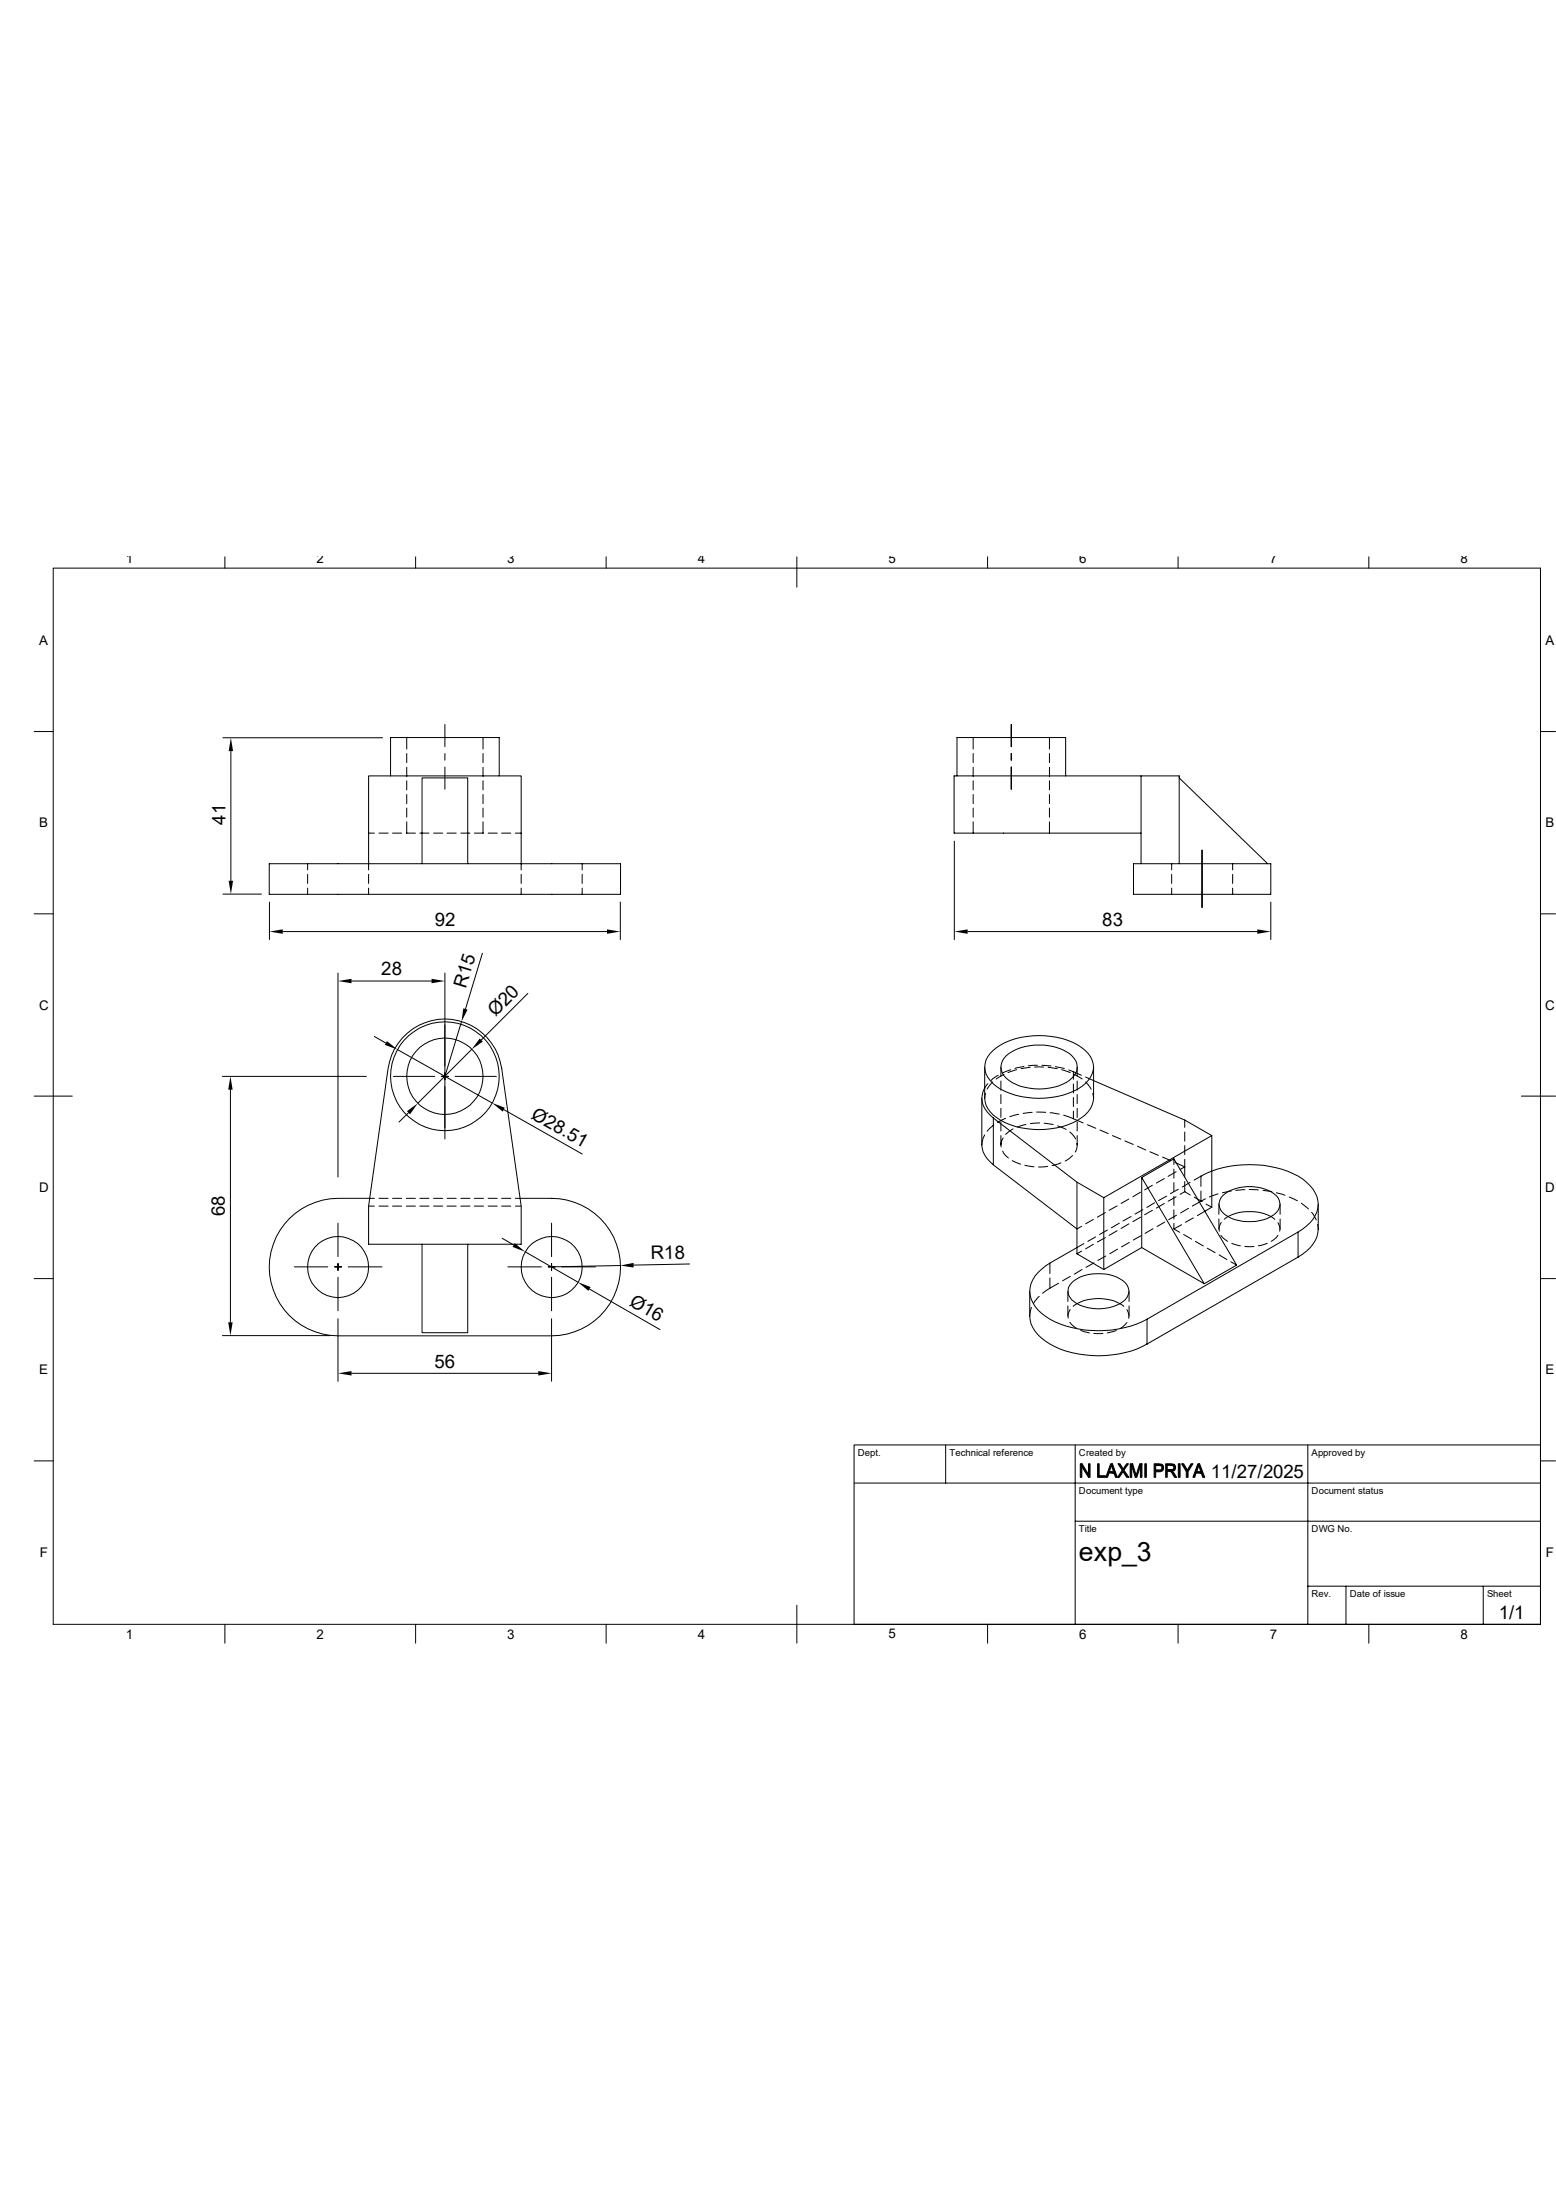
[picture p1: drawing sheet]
<svg xmlns="http://www.w3.org/2000/svg" width="297mm" height="420mm" viewBox="0 0 297 420" stroke-linecap="round" stroke-linejoin="round" font-family="sans-serif">
<g fill="none" stroke="#000" stroke-width=".19">
<path d="M10.2 108.5h283.8v201.6h-283.8zM42.9 106.3v2.2M79.3 106.3v2.2M115.7 106.3v2.2M152.1 106.3v5.8M188.5 106.3v2.2M224.9 106.3v2.2M261.3 106.3v2.2M6.5 139.7h3.7M84.9 138.3v4.2M193 138.3v4.2M294 139.7h2.9"/>
<path d="M42.5 140.8h30.5M44.1 143.4v24.7M70.4 159h1.1M72.3 159h1.8M74.5 148.1v-7.3h20.8v7.3M74.9 159h1.8M77.6 159h1.7M77.6 140.8v2.2M77.6 143.8v1.8M77.6 146.5v1.7M77.6 149.1v1.7M77.6 151.7v1.7"/>
<path d="M77.6 154.3v1.7M77.6 156.9v2.1M80.1 159h1.8M82.8 159h1.7M84.9 143.8v1.3M84.9 146.4v4.3M85.3 159h1.8M88 159h1.7M90.6 159h1.7M92.2 140.8v2.2M92.2 143.8v1.8M92.2 146.5v1.7"/>
<path d="M92.2 149.1v1.7M92.2 151.7v1.7M92.2 154.3v1.7M92.2 156.9v2.1M93.2 159h1.7M95.8 159h1.7M98.4 159h1.1M182.7 148.1v-7.3h20.7v7.3M185.8 140.8v2.2M185.8 143.8v1.8M185.8 146.5v1.7M185.8 149.1v1.7"/>
<path d="M185.8 151.7v1.7M185.8 154.3v1.7M185.8 156.9v2.1M193 143.8v1.3M193 146.4v4.3M200.3 140.8v2.2M200.3 143.8v1.8M200.3 146.5v1.7M200.3 149.1v1.7M200.3 151.7v1.7M200.3 154.3v1.7M200.3 156.9v2.1"/>
<path d="M217.8 148.1v10.9h-35.7v-10.9h43v16.8M217.8 159v5.9M225.1 148.5l16.9 16.4M6.5 174.5h3.7M42.5 170.7h7.4M51.4 164.9h67v5.8h-67zM51.4 172.2v7.2M54 177.8h61.9M58.7 164.9v1.2M58.7 166.9v1.8M58.7 169.5v1.2M70.4 166.1v-18h29.1v18"/>
<path d="M70.4 166.9v1.8M70.4 169.5v1.2M80.6 164.9v-16.4h8.7v16.4M99.5 166.9v1.8M99.5 169.5v1.2M111.1 164.9v1.2M111.1 166.9v1.8M111.1 169.5v1.2M118.4 172.2v7.2M182.2 160.6v18.8M184.7 177.8h55.3M216.4 164.9h26.2v5.8h-26.2z"/>
<path d="M223.6 164.9v1.2M223.6 166.9v1.8M223.6 169.5v1.2M229.4 162.3v10.9M235.3 164.9v1.2M235.3 166.9v1.8M235.3 169.5v1.2M242.6 172.2v7.2M294 174.5h2.9M64.5 185.8v38.9M67.1 187.3h15.3M71.5 197.9l2.2 1.2"/>
<path d="M76.8 198.1a11 11 0 0 1 11.3-3.1 11 11 0 0 1 7.7 8.9l3.7 26.4v7.2h-29.1v-7.2l3.7-26.4a11 11 0 0 1 2.7-5.8zM84.9 185.8v31.6M88.1 195l-3.2 10.5M92.1 182l-3.2 10.6M100.8 189.7l-8.9 8.8M6.5 209.3h7.3M42.5 205.5h27.4M44 208v44.4M75.1 205.5h7.9M75.9 200.4l18 10.2M78 212.4l-1.8 1.8M84.2 205.5h1.4"/>
<path d="M86.9 205.5h7.8M90 200.3l-10.2 10.3M96.2 211.8l14.9 8.5M187.4 209.6v9M187.4 218.6a5.2 5.2 0 0 0 2.2 3.8M188 203.7v5.9M188 216.7l-.3 .6-.3 1.3M188 209.6a5.1 5.1 0 0 0 3 4.3 15.8 15.8 0 0 0 15.5-.5 4.7 4.7 0 0 0 2.2-3.8M188.1 208.7l-.1 .9M188.6 206.9a4 4 0 0 0 .4 6l.6 .5M189 201.1a12.6 12.6 0 0 1 9.3-3.4 12.6 12.6 0 0 1 9.4 3.4 3.9 3.9 0 0 1-.6 5.8 14.2 14.2 0 0 1-11.1 2.6 11.1 11.1 0 0 1-7-3.2 3.7 3.7 0 0 1 0-5.2zM189.5 206.5l-1.1 1.4"/>
<path d="M189.6 213.4l16 12.3 5.1 2.9M189.6 213.4v9M189.7 214.8l-1.3 1.1M190.5 205.3l-1.4 1M191.1 203.7v1.8M191.1 206.4v1.7M191.1 209v1.7M191.1 211.6v1.7M191.1 214.2v1.7M191.1 216.8v1.8M191.4 219.8l.6 .9 .5 .4M191.5 217.3a2.52 2.52 0 0 0-.4 1.6"/>
<path d="M191.6 205.1l-1.4 .9M191.9 213.5l-1.5 .8M192 201.6a10.7 10.7 0 0 1 12.1-.5 2.95 2.95 0 0 1 0 5.1 10.9 10.9 0 0 1-11.5 0 2.89 2.89 0 0 1-.6-4.6zM192.9 204.2l-1.6 .7M193.4 215.5l-1.4 1.1M194.1 204.2l-1.7 .6M194.4 212.7l-1.7 .5M195.5 203.6l-1.8 .4M195.8 214.7l-1.6 .5M196.6 203.8l-1.7 .2M197 212.3l-1.7 .3M197.5 203.7h1.7"/>
<path d="M197.9 212.3h1.7M198 203.4l-1.7 .1M198.5 214.4l-1.8 .1M198.9 203.4l1.7 .1M199.3 214.4l1.7 .3M200.1 203.8l1.7 .2M200.4 212.4l1.8 .3M201.5 203.6l1.7 .4M201.9 214.9l1.6 .7M202.6 204.2l1.7 .6M203 212.9l1.9 .7M204 204.3l.9 .3"/>
<path d="M204.2 216.1l1.1 1.3M204.9 213.6l1.9 .8M204.9 204.6v1.4M204.9 206.9v1.8M204.9 209.5v1.7M204.9 212.1v1.5M204.9 204.6l1.5 .7M205.1 205.1l1.4 .9M205.6 218.3a2.17 2.17 0 0 1-.4 1.6M205.6 203.7v1.8M205.6 206.4v1.7M205.6 209v1.7"/>
<path d="M205.6 211.6v1.7M205.6 214.2v1.7M205.6 216.8v1.8M207.2 206.5l1.1 1.4M207.2 205.6l18.9 8.2M207.6 214.7l1.6 .7M208.6 208.7l.1 .9M208.7 203.7v5.9M210 215.7l1.5 .7M212.3 216.8l1.7 .7M214.7 217.8l1.6 .7M217.1 218.8l1.6 .7"/>
<path d="M219.5 219.9l1.6 .7M226.1 213.8v1.4M226.1 216.1v1.7M226.1 218.7v1.7M226.1 213.8l5.2 3M290.4 209.3h6.5M64.5 233.5v6.4M70.4 230.3h1.1M71.5 228.8a42.8 42.8 0 0 0-9.9 .3 13.1 13.1 0 0 0-10.1 14.3 13.1 13.1 0 0 0 13 11.6h40.8a13.1 13.1 0 0 0 13.1-13.1 13.1 13.1 0 0 0-13.1-13.1h-6.9M72.3 228.8h1.8M72.3 230.3h1.8M74.9 228.8h1.8"/>
<path d="M74.9 230.3h1.8M77.6 228.8h1.7M77.6 230.3h1.7M80.1 228.8h1.8M80.1 230.3h1.8M80.6 237.5v16.9h8.7v-16.9M82.8 228.8h1.7M82.8 230.3h1.7M85.3 228.8h1.8M85.3 230.3h1.8M88 228.8h1.7M88 230.3h1.7"/>
<path d="M90.6 228.8h1.7M90.6 230.3h1.7M93.2 228.8h1.7M93.2 230.3h1.7M95.8 228.8h1.7M95.8 230.3h1.7M95.8 236.4l2.2 1.3M98.4 230.3h1.1M100.2 239l10.1 5.8M105.3 233.5v6.4M189.6 222.4l16 12.2v-8.9M193.2 221.6l1.6 .7"/>
<path d="M195.6 222.5l1.8 .3M200 222.7l-1.8 .1M202.5 222l-1.7 .5M204.7 220.6l-1.4 1.1M205.6 239.4l5.1 3M206.5 238.8l-.9 .6M206.5 234.1l-.9 .5v4.8M206.9 237.4l-6.5 3.7a7.5 7.5 0 0 0-3.8 4.6 5.8 5.8 0 0 0 3 5.6 20.1 20.1 0 0 0 17.4 1.5l1.9-1M208.7 237.5l-1.5 .9M208.7 232.8l-1.5 .8M209.1 236.1l-1.5 .9M211 236.3l-1.5 .8"/>
<path d="M211 231.5l-1.5 .9M211.1 239.8l-1.6 .8M211.4 234.8l-1.5 .9M213.2 234.9l-1.5 .9M213.2 230.2l-1.5 .9M213.3 238.5l-1.5 .9M213.7 233.5l-1.6 .9M215.5 233.6l-1.5 .9M215.5 228.9l-1.5 .8M215.6 237.2l-1.5 .8M215.9 232.2l-1.5 .9M217.7 232.4l-1.5 .8"/>
<path d="M217.7 227.6l-1.5 .9M217.8 235.9l-1.5 .8M218.1 230.9l-1.4 .9M220 231.1l-1.5 .8M220 226.3l-1.5 .9M220.1 234.6l-1.5 .9M220.4 229.6l-1.5 .9M221.9 220.9l1.6 .7M222.2 229.7l-1.5 .9M222.2 225l-1.5 .8M222.3 233.3l-1.4 .8M222.7 228.3l-1.6 .9"/>
<path d="M224.1 221.2l-6.2 3.6 12 20.3-12-6.9v-13.4M224.1 221.2l12 20.3-6.2 3.6M224.1 233.6v1l1.1 .6M224.1 221.2v1.1M224.1 223.2v1.7M224.1 225.8v1.7M224.1 228.4v1.7M224.1 231v1.7M224.3 221.9l1.8 .9-.8 .5M224.5 228.5l-1.5 .8M224.5 223.7l-1.5 .9M224.6 232l-1.5 .8"/>
<path d="M224.9 227l-1.5 .9M225.6 233.8l-1.5 .8M225.9 235.7l1.6 .9M226.1 227.5l-.8 .5M226.1 225.6v1.9M226.1 227.5l1.1 .6M226.1 221.3v3.4M226.9 230.7l-1.6 .9M227.2 225.7l-1.5 .9M227.8 232.5l-1.5 .8M228 228.6l1.5 .8M228.2 237l1.5 .9"/>
<path d="M229.2 229.3l-1.6 1M229.2 224.5a20.7 20.7 0 0 1 18.6 0 6.7 6.7 0 0 1 3.8 5.4 6 6 0 0 1-3 4.8l-.8 .5M229.2 224.5l-1.3 .8M229.2 224.5v2M229.2 227.4v1.9M230.1 228.9l-.9 .4M230.2 229.9l1.1 .6M230.5 238.3l1.4 .8M231.3 230.5v-13.7l-20.6 11.8v13.8l7.2-4.2M231.3 230.5l-2.7 1.6M232.5 227.9l-1.7 .6M232.7 229.9v1.9"/>
<path d="M232.7 232.7v2M232.7 239.6l1.5 .9M233 235.8l1.3 1.2M233.1 233.4l-.1 .1a1.98 1.98 0 0 0-.3 1.5M233.4 228.3a8.4 8.4 0 0 1 10.2 0 2.31 2.31 0 0 1-.4 3.6 8.9 8.9 0 0 1-9.4 0 2.31 2.31 0 0 1-.4-3.6zM233.7 232.7a8.7 8.7 0 0 1 9.5-.1l.1 .2M235 227.4l-1.7 .3M235.1 237.4l1.7 .4M237.6 238h1.8M237.6 227.1l-1.7 .1M238.5 227.1l1.7 .1M241.1 227.2l1.7 .3"/>
<path d="M241.9 237.4l-1.7 .4M243.6 227.7l1.7 .5M243.9 233.4l.1 .1a1.98 1.98 0 0 1 .3 1.5M243.9 235.8l-.3 .5-.9 .7M244.3 229.9v1.9M244.3 232.7v2M246.1 228.5l1.5 .7M247.8 240l-28.9 16.6M247.8 235.2v4.8M247.8 235.2l-28.9 16.6M248.4 229.7l1.4 1.1M250.4 231.4l.8 1.5"/>
<path d="M251.5 233.7l.1 1M251.6 234.7a6.6 6.6 0 0 1-3.8 5.3M251.6 229.9v4.8M6.5 244.1h3.7M42.5 255h20.5M56.2 241.9h6.4M63.9 241.9h1.3M64.5 251.8v11.9M64.5 241.2v1.3M64.5 243.8v6.4M66.5 241.9h6.4M96.9 241.9h6.4"/>
<path d="M104.6 241.9h1.4M105.3 251.8v11.9M105.3 241.2v1.3M105.3 243.8v6.4M107.2 241.9h6.5M112.5 246.1l13.5 7.7M118.4 241.6l-13.1 .3M131.6 241.3l-10.7 .2M196.6 246.5v4.7M196.6 251.2a6.6 6.6 0 0 0 3.8 5.4 20.3 20.3 0 0 0 18.5 0M196.9 249.6l-.3 1.6M198.4 247.5l-1.1 1.3"/>
<path d="M200.4 245.9l-1.4 1M200.4 241.1v2M200.4 244v1.9M202.1 245l-1.7 .9M203.8 246.5v2M203.8 249.3v1.9M204.2 252.4l1.3 1.2M204.3 250a1.9 1.9 0 0 0-.4 1.6M204.3 243.7l-1.5 .8M204.6 244.9a8.2 8.2 0 0 1 7.9-1.4 4 4 0 0 1 3 2.8 2.97 2.97 0 0 1-2.4 2.9 8.6 8.6 0 0 1-8.5-1.1 2.23 2.23 0 0 1 0-3.2zM204.9 249.4a8.6 8.6 0 0 1 9.6 0M206.3 254l1.6 .5"/>
<path d="M206.5 242.4l-1.4 .8M208.8 254.6h1.7M208.8 241.1l-1.5 .8M213.1 254l-1.7 .5M215.1 250v.1a2.05 2.05 0 0 1 .3 1.6M215.1 252.5l-1.3 1.1M215.5 246.5v2M215.5 249.3v1.9M218.9 251.8v4.8M235 240.9l1.1 .6M294 244.1h2.9M6.5 278.9h3.7"/>
<path d="M67.1 262.2h35.6M180.5 275.8v7.3M205.2 275.8v34.3M249.6 275.8v34.3M294 275.8h-131v34.3M294 278.9h2.9M163 283.1h131M205.2 290.4h88.8M42.9 310.1v3.6M79.3 310.1v3.6M115.7 310.1v3.6M152.1 306.5v7.2"/>
<path d="M188.5 310.1v3.6M224.9 310.1v3.6M249.6 302.8h44.4M256.9 302.8v7.3M261.3 310.1v3.6M283.1 302.8v7.3"/>
<circle cx="84.9" cy="205.5" r="7.3"/>
<circle cx="84.9" cy="205.5" r="10.4"/>
<circle cx="64.5" cy="241.9" r="5.8"/>
<circle cx="105.3" cy="241.9" r="5.8"/>
</g>
<g fill="#000" stroke="#000" stroke-width=".19">
<path d="M206.2 279.4h.3v2.6h-.3z" fill-rule="evenodd"/>
<path d="M206.5 279.4l1.3 2.1v.5l-1.3-2z" fill-rule="evenodd"/>
<path d="M207.8 279.4h.3v2.6h-.3z" fill-rule="evenodd"/>
<path d="M209.5 279.4h.3v2.3h1.2v.3h-1.5z" fill-rule="evenodd"/>
<path d="M212 279.4h.3l-.5 1.6 .8 .2h-.9l-.3 .8h-.3z" fill-rule="evenodd"/>
<path d="M212.3 279.4l1 2.6h-.4l-.3-.8-.8-.2h.8l-.5-1.3z" fill-rule="evenodd"/>
<path d="M213.4 279.4h.4l1.7 2.6h-.4z" fill-rule="evenodd"/>
<path d="M215.1 279.4h.3l-.9 1.3-.1-.3z" fill-rule="evenodd"/>
<path d="M216.2 279.4l.7 2.2-.2 .4-.7-2.2z" fill-rule="evenodd"/>
<path d="M215.7 279.4h.5l-.2 .4v2.2h-.3z" fill-rule="evenodd"/>
<path d="M217.6 279.4h.4l-.3 .5-.7 2.1h-.3z" fill-rule="evenodd"/>
<path d="M218 279.4v2.6h-.3v-2.1z" fill-rule="evenodd"/>
<path d="M220.3 279.4l1.3 .1 .4 .2-1.4 .1v.9h1.4l-.5 .3h-.9v1h-.3z" fill-rule="evenodd"/>
<path d="M221.2 279.8l.8-.1 .1 .5-.1 .5h-1.4h.6a.45 .45 0 0 0 .6-.5 .45 .45 0 0 0-.6-.4z" fill-rule="evenodd"/>
<path d="M222.5 279.4l1.4 .1 .3 .2h-1.4v.9h1.4l-.3 .2-1.1 .1v1.1h-.3z" fill-rule="evenodd"/>
<path d="M223.6 279.7h.6l.2 .5-.2 .4h-1.4h.7a.44 .44 0 0 0 .6-.4 .44 .44 0 0 0-.5-.5z" fill-rule="evenodd"/>
<path d="M225.6 279.4h.3l.6 .9 .2 .4-.3 .2z" fill-rule="evenodd"/>
<path d="M227.3 279.4h.4l-.9 1.5v1.1h-.4v-1.1z" fill-rule="evenodd"/>
<path d="M228.6 279.4h.4l-.6 1.6 .9 .2h-1l-.3 .8h-.3z" fill-rule="evenodd"/>
<path d="M229 279.4l1 2.6h-.4l-.3-.8-.9-.2h.8l-.4-1.2z" fill-rule="evenodd"/>
<path d="M214.2 280.7l.1 .3-.6 1h-.4z" fill-rule="evenodd"/>
<path d="M218.5 279.4h.3v2.6h-.3z" fill-rule="evenodd"/>
<path d="M223.2 280.9h.7l.7 1.1h-.4l-.3-.5a.71 .71 0 0 0-.7-.6z" fill-rule="evenodd"/>
<path d="M224.9 279.4h.4v2.6h-.4z" fill-rule="evenodd"/>
</g>
<g fill="#000">
<path d="M44.1 140.8l.4 2.6h-.9zM43.6 168.1h.9l-.4 2.6zM51.4 177.8l2.6-.4v.9zM115.9 177.4l2.5 .4-2.5 .5zM182.2 177.8l2.5-.4v.9zM240 177.4l2.6 .4-2.6 .5zM64.5 187.3l2.6-.4v.8zM73.9 198.8l2 1.6-2.5-.9zM82.4 186.9l2.5 .4-2.5 .4zM88.4 192.5l.8 .2-1.1 2.3zM91.6 198.2l.6 .6-2.2 1.5zM44 205.5l.4 2.5h-.8z"/>
<path d="M77.7 212.1l2.1-1.5-1.5 2.1zM93.9 210.6l2.5 .9-.4 .7zM98.3 237.3l1.9 1.7-2.4-1zM43.6 252.4h.8l-.4 2.6zM110.3 244.8l2.4 .9-.4 .7zM118.4 241.6l2.5-.5v.9zM64.5 262.2l2.6-.5v.9zM102.7 261.7l2.6 .5-2.6 .4z"/>
</g>
<text font-size="5.1" x="206" y="298.1">exp_3</text>
<g font-size="3.6">
<text x="43.1" y="157.4" transform="rotate(-90 43.1 157.4)">41</text>
<text x="83" y="176.8">92</text>
<text x="210.4" y="176.8">83</text>
<text x="72.8" y="186.2">28</text>
<text x="88.9" y="188.8" transform="rotate(-73 88.9 188.8)">R15</text>
<text x="94.6" y="194.2" transform="rotate(-45 94.6 194.2)">Ø20</text>
<text x="101.2" y="213.4" transform="rotate(30 101.2 213.4)">Ø28.51</text>
<text x="42.9" y="232.2" transform="rotate(-90 42.9 232.2)">68</text>
<text x="124.2" y="240.4" transform="rotate(-1 124.2 240.4)">R18</text>
<text x="120" y="249.1" transform="rotate(30 120 249.1)">Ø16</text>
<text x="82.9" y="261.1">56</text>
<text x="231.1" y="282.1">11/27/2025</text>
<text x="286.1" y="309.1">1/1</text>
</g>
<g font-size="2.5">
<text x="24" y="107.6">1</text>
<text x="60.4" y="107.6">2</text>
<text x="96.8" y="107.5">3</text>
<text x="133.2" y="107.6">4</text>
<text x="169.6" y="107.5">5</text>
<text x="206" y="107.5">6</text>
<text x="242.4" y="107.5">7</text>
<text x="278.8" y="107.5">8</text>
<text x="7.5" y="123.1">A</text>
<text x="295" y="123.1">A</text>
<text x="7.5" y="157.9">B</text>
<text x="295" y="157.9">B</text>
<text x="7.5" y="192.8">C</text>
<text x="294.9" y="192.8">C</text>
<text x="7.5" y="227.6">D</text>
<text x="294.9" y="227.6">D</text>
<text x="7.5" y="262.4">E</text>
<text x="295" y="262.4">E</text>
<text x="7.6" y="297.2">F</text>
<text x="295.1" y="297.2">F</text>
<text x="24" y="312.8">1</text>
<text x="60.4" y="312.8">2</text>
<text x="96.8" y="312.8">3</text>
<text x="133.2" y="312.8">4</text>
<text x="169.6" y="312.8">5</text>
<text x="206" y="312.8">6</text>
<text x="242.4" y="312.8">7</text>
<text x="278.8" y="312.8">8</text>
</g>
<g font-size="1.8">
<text x="163.7" y="277.9">Dept.</text>
<text x="181.2" y="277.9">Technical reference</text>
<text x="206" y="277.9">Created by</text>
<text x="250.4" y="277.9">Approved by</text>
<text x="206" y="285.2">Document type</text>
<text x="250.4" y="285.2">Document status</text>
<text x="206" y="292.4">Title</text>
<text x="250.4" y="292.4">DWG No.</text>
<text x="250.4" y="304.8">Rev.</text>
<text x="257.6" y="304.8">Date of issue</text>
<text x="283.9" y="304.8">Sheet</text>
</g>
</svg>
